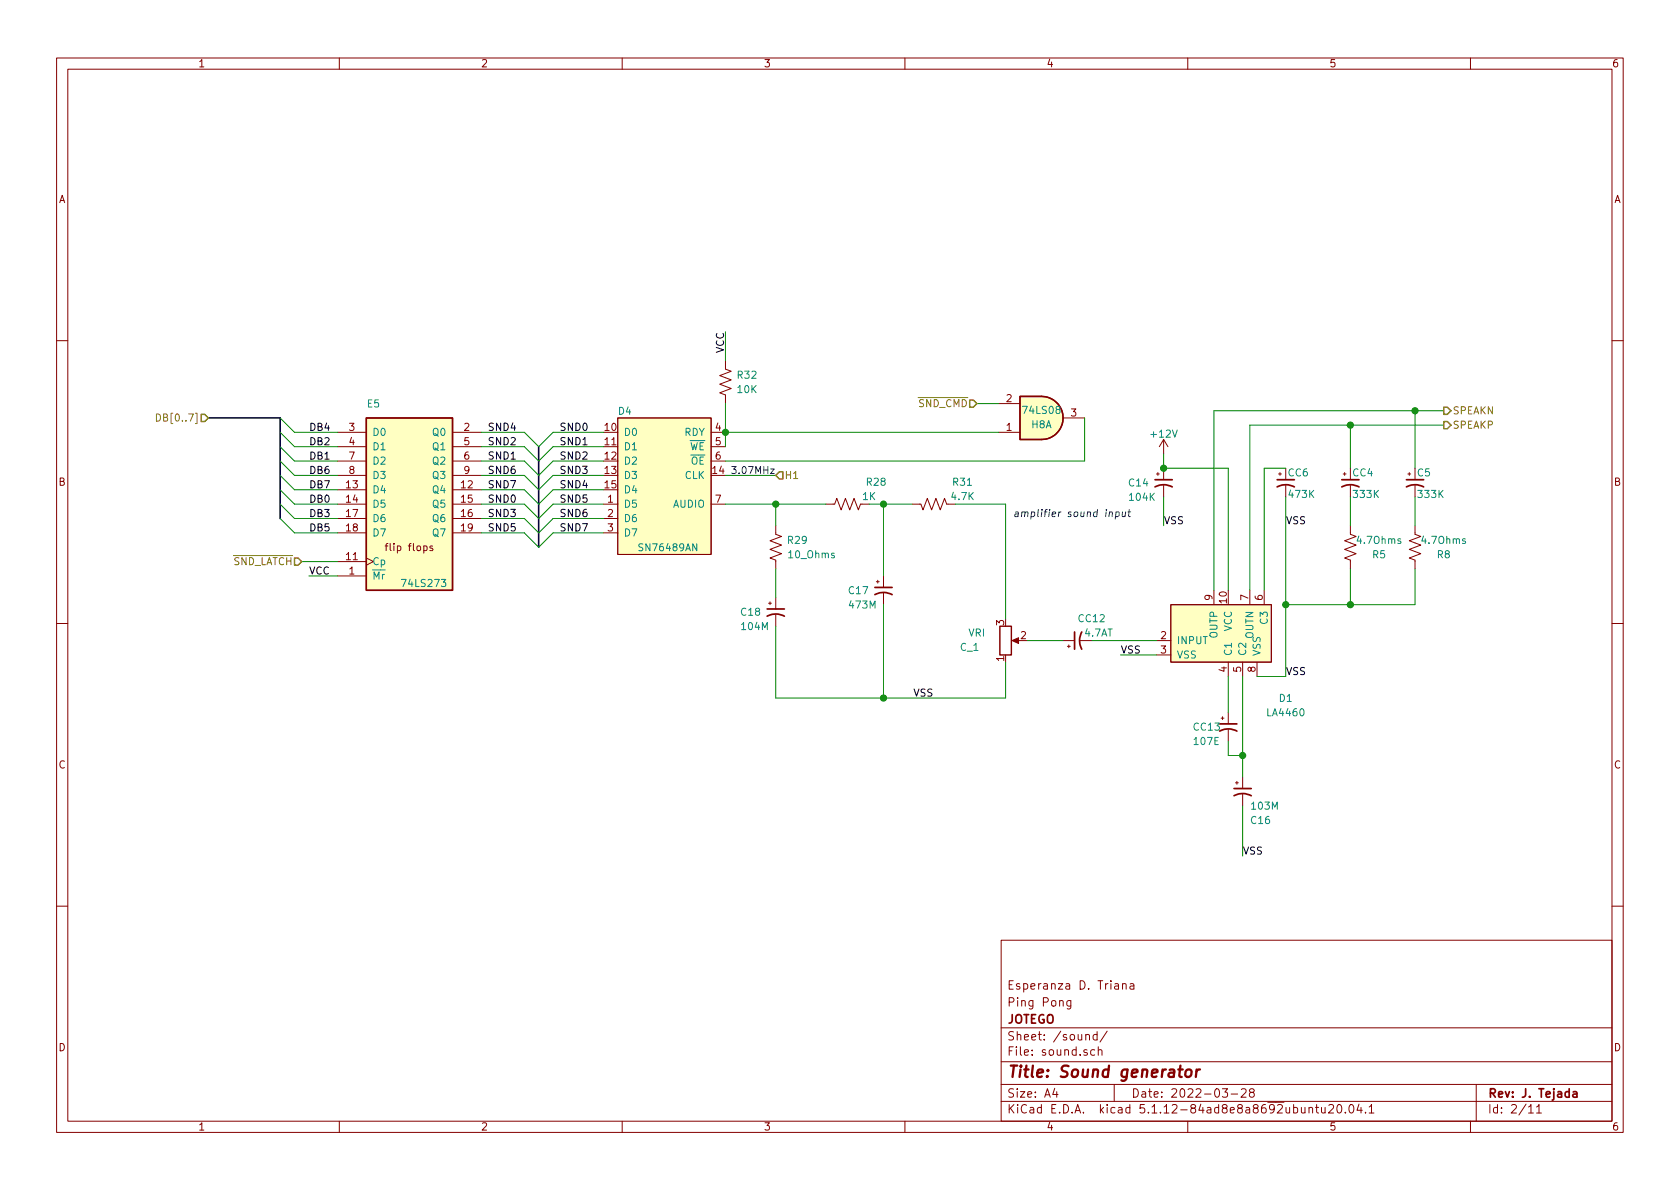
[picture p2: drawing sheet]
<svg xmlns="http://www.w3.org/2000/svg" width="297mm" height="210mm" viewBox="0 0 297 210" stroke-linecap="round" stroke-linejoin="round" font-family="sans-serif">
<g fill="none" stroke="#840000" stroke-width=".18">
<path d="M10 10.3h277v189.9h-277zM12 12.2h273v186.1h-273zM60 10.3v1.9M110 10.3v1.9M160 10.3v1.9M210 10.3v1.9M260 10.3v1.9M10 60.2h2M59.7 76.4h5.1M59.7 79h5.1M80 76.4h5.1M80 79h5.1"/>
<path d="M109.2 73.9h16.5v24.1h-16.5zM125.7 76.4h2.6M125.7 79h2.6M128.3 63.7v1.6l1 .4-2 .7 2 .8-2 .7 2 .8-2 .8 1 .3v1.6M176.5 76.4h3.8M176.5 71.4h3.8M188 73.9h3.8M205.7 77.7l-.7 1.3M205.7 77.7v2.6M205.7 77.7l.8 1.3M285 60.2h2M59.7 89.1h5.1"/>
<path d="M59.7 91.7h5.1M59.7 94.2h5.1M59.7 81.5h5.1M59.7 99.3h5.1M59.7 86.6h5.1M59.7 84.1h5.1M64.8 98.7l1.2 .6-1.2 .6M68.1 96.5h.5M76.5 96.6l-.3-.1-.2 .2 .1 .2 .4 .1v.3h-.5M80 89.1h5.1M80 91.7h5.1M80 94.2h5.1"/>
<path d="M80 81.5h5.1M80 86.6h5.1M80 84.1h5.1M106.7 89.1h2.5M106.7 91.7h2.5M106.7 94.2h2.5M125.7 89.1h2.6M125.7 81.5h2.6M137.2 93v1.5l1 .4-2.1 .7 2.1 .8-2.1 .7 2.1 .8-2.1 .8 1.1 .4v1.5M146 89.1h1.6l.4-1 .7 2.1 .8-2.1 .7 2.1 .8-2.1 .8 2.1 .3-1.1h1.6M161.3 89.1h1.5l.4 1.1 .8-2.1 .7 2.1 .8-2.1 .7 2.1 .8-2.1 .4 1h1.5M204.5 83.8h.5"/>
<path d="M204.7 83.6v.5M205.7 82.8v2M205.7 85.8v2.1M226.1 83.8h.5M226.3 83.6v.5M227.3 85.8v2.1M237.5 83.8h.5M237.7 83.6v.5M238.8 93v1.5l1 .4-2.1 .7 2.1 .8-2.1 .7 2.1 .8-2.1 .8 1.1 .4v1.5M238.8 85.8v2.1M248.9 83.8h.5M249.2 83.6v.5"/>
<path d="M250.2 93v1.5l1 .4-2 .7 2 .8-2 .7 2 .8-2 .8 1 .4v1.5M250.2 85.8v2.1M10 110.3h2M59.7 101.8h5.1M135.9 106.7h.5M136.1 106.4v.5M137.2 105.7v2M137.2 108.7v2M154.9 102.9h.5M155.2 102.6v.5M156.2 101.8v2.1M156.2 104.9v2"/>
<path d="M179.3 113.3h1M188 113.3h2M188.7 114.3h.5M189 114v.5M191 113.3h2M204.5 113.3h2.5M204.5 115.8h2.5M207 106.9h17.8v10.2h-17.8zM214.6 104.4v2.5M217.2 117.1v2.5M219.7 117.1v2.5M221 104.4v2.5"/>
<path d="M222.2 117.1v2.5M223.5 104.4v2.5M285 110.3h2M215.9 127h.5M216.2 126.7v.5M217.2 126v2M217.2 129v2.1M218.4 138.4h.5M218.7 138.2v.5M219.7 137.4v2M219.7 140.5v2M10 160.2h2"/>
<path d="M177 166.3h108v32h-108zM189.3 176.9v1.4l-.2 .1h-.4M189.3 177l-.4-.1-.3 .3 .1 .6 .2 .1 .4-.1M198.5 174.1l.2-.2 .4 .1v.9M198.5 173.9v1M199.8 174h.6l.1 .9M200.5 174.3l-.5 .1-.2 .2v.2l.2 .1 .5-.1M285 160.2h2M60 198.3v1.9M110 198.3v1.9M160 198.3v1.9M177 194.8h108"/>
<path d="M177 191.8h108M177 187.8h108M177 181.8h108M186.5 192.5l-.4 1h1M186.8 193v1M192 183.1v-.1a.37 .37 0 0 1 .6 .1v.8M193.5 185.7l-.4-.1-.3 .3 .1 .6 .2 .1 .4-.1M194 183l-.5-.1-.2 .3v.6l.2 .1 .5-.1M194 182.4v1.5M194.2 185.7h.1a.37 .37 0 0 1 .5 .1v.8M194.2 185.1v1.5M195.8 182.3l-1.3 2"/>
<path d="M197 191.8v3M210 198.3v1.9M216.1 192.5h.9l-.4 .6 .4 .1v.7l-.2 .1-.7-.1M217.7 193.5h1.1M219.5 192.7l.2-.2h.3l.3 .2v.3v.2l-.9 .8h.9M221.2 193.2l-.3-.3 .1-.2 .2-.2 .4 .1 .2 .2-.1 .2-.6 .2a.48 .48 0 0 0-.1 .7l.2 .1 .5-.1a.48 .48 0 0 0-.1-.7h-.1M231.4 196l.2-.2 .4 .1 .1 .9M231.4 195.8v1M232.6 195.8h.5M232.8 195.3v1.3l.3 .2M233.7 195.8v.8a.37 .37 0 0 0 .6 .1M234.3 195.8v1"/>
<path d="M234.9 195.5l.3-.2h.3l.2 .2 .1 .3-.1 .2-.8 .8h.9M236.5 195.5l.2-.2a.8 .8 0 0 1 .6 .8 .8 .8 0 0 1-.6 .7l-.2-.1-.1-.4zM237.9 196.7v.1M238.7 195.5l.2-.2a.8 .8 0 0 1 .5 .8 .8 .8 0 0 1-.5 .7l-.2-.1-.2-.4zM240.3 195.2l-.4 1.1h1M240.6 195.8v1M241.4 196.7v.1M242.1 195.8l.4-.5v1.5M242.1 196.8h.8M260 198.3v1.9M261 191.8v6.5M270.3 195.8l.4-.5v1.5"/>
<path d="M270.3 196.8h.8M271.7 195.8l.4-.5v1.5M271.7 196.8h.8"/>
</g>
<g fill="none" stroke="#840000" stroke-width=".3">
<path d="M204.2 86.1a3.2 3.2 0 0 1 3.1 0M204.2 84.8h3.1M225.8 86.1a3.2 3.2 0 0 1 3.1 0M225.8 84.8h3.1M237.2 86.1a3.2 3.2 0 0 1 3.1 0M237.2 84.8h3.1M248.7 86.1a3.2 3.2 0 0 1 3 0M248.7 84.8h3M135.6 109a3.2 3.2 0 0 1 3.1 0M135.6 107.7h3.1M154.7 105.2a3.2 3.2 0 0 1 3 0M154.7 103.9h3"/>
<path d="M190 111.8v3M191.3 111.8a3.2 3.2 0 0 0 0 3M215.6 129.3a3.2 3.2 0 0 1 3.1 0M215.6 128h3.1M218.2 139.4h3M218.2 140.7a3.2 3.2 0 0 1 3 0M278.2 193.1h.5l.1 .9M278.8 193.4l-.5 .1-.2 .2 .2 .3 .5-.1"/>
</g>
<path d="M208.3 189.1h.8M209.8 189.3a.54 .54 0 0 1 .5-.2 .54 .54 0 0 1 .4 .4l-.1 .6a.56 .56 0 0 1-.5 .4 .56 .56 0 0 1-.6-.4zM211.6 189.1l-.2 1.3M212.2 189.1a.55 .55 0 0 0-.7 .4" fill="none" stroke="#840000" stroke-width=".41"/>
<g fill="#ffffc2" stroke="#ffffc2" stroke-width=".18">
<path d="M207 106.9h17.8v10.2h-17.8z"/>
<path d="M109.2 73.9h16.5v24.1h-16.5z"/>
<path d="M64.8 73.9h15.2v30.5h-15.2z"/>
<path d="M184.1 70.1a3.8 3.8 0 0 1 3.9 3.8 3.8 3.8 0 0 1-3.9 3.8z"/>
<path d="M180.3 70.1h3.8v7.6h-3.8z"/>
</g>
<path d="M64.8 73.9h15.2v30.5h-15.2zM180.3 70.1h3.8a3.8 3.8 0 0 1 3.9 3.8 3.8 3.8 0 0 1-3.9 3.8h-3.8zM176.8 110.7h2v5.1h-2z" fill="none" stroke="#840000" stroke-width=".25"/>
<path d="M178.9 113.3l1.2-.5v1z" fill="#840000" stroke="#840000" stroke-width=".18"/>
<path d="M36.8 73.9h12.7v17.8M95.2 79v17.8" fill="none" stroke="#000084" stroke-width=".3"/>
<g fill="none" stroke="#008400" stroke-width=".18">
<path d="M128.3 58.7v5M49.5 73.9l2.6 2.5h7.6M49.5 79l2.6 2.5h7.6M49.5 76.4l2.6 2.6h7.6M85.1 76.4h7.6l2.5 2.6 2.6-2.6h8.9M85.1 79h7.6l2.5 2.5 2.6-2.5h8.9M128.3 71.4v7.6M128.3 76.4h48.2M172.7 71.4h3.8M191.8 73.9v7.6h-63.5M238.8 75.2v7.6M250.2 72.6v10.2"/>
<path d="M255.3 72.6h-40.7v31.8M255.3 75.2h-34.3v29.2M49.5 86.6l2.6 2.5h7.6M49.5 89.1l2.6 2.6h7.6M49.5 81.5l2.6 2.6h7.6M49.5 91.7l2.6 2.5h7.6M49.5 84.1l2.6 2.5h7.6M53.3 99.3h6.4M85.1 89.1h7.6l2.5 2.6 2.6-2.6h8.9M85.1 81.5h7.6l2.5 2.6 2.6-2.6h8.9M85.1 91.7h7.6l2.5 2.5 2.6-2.5h8.9M85.1 84.1h7.6l2.5 2.5 2.6-2.5h8.9"/>
<path d="M85.1 94.2h7.6l2.5 2.6 2.6-2.6h8.9M85.1 86.6h7.6l2.5 2.5 2.6-2.5h8.9M128.3 89.1h17.7M128.3 84.1h8.9M137.2 89.1v3.9M153.7 89.1h7.6M156.2 89.1v12.7M168.9 89.1h8.9v20.4M205.7 80.3v2.5h11.5v21.6M205.7 87.9v5.1M227.3 82.8h-3.8v21.6M227.3 87.9v31.7h-5.1"/>
<path d="M238.8 87.9v5.1M250.2 87.9v5.1M54.6 101.8h5.1M137.2 100.6v5.1M137.2 110.7v12.7h40.6v-6.3M156.2 106.9v16.5M181.6 113.3h6.4M193 113.3h11.5M198.1 115.8h6.4M217.2 119.6v6.4M219.7 119.6v17.8M238.8 100.6v6.3"/>
<path d="M250.2 100.6v6.3h-22.9M217.2 131.1v2.5h2.5M219.7 142.5v8.9"/>
</g>
<path d="M35.6 73.3h.6l.6 .6-.6 .6h-.6zM171.4 70.7h.7l.6 .7-.6 .6h-.7zM255.3 74.5h.6l.6 .7-.6 .6h-.6zM255.3 72h.6l.6 .6-.6 .7h-.6zM52.1 98.7h.6l.6 .6-.6 .6h-.6zM137.8 83.4h.6v1.3h-.6l-.6-.6z" fill="none" stroke="#848400" stroke-width=".25"/>
<path d="M27.7 73.2a.64 .64 0 0 1 .7 .6 .64 .64 0 0 1-.7 .7z" fill="none" stroke="#848400" stroke-width=".18"/>
<path d="M129.4 82.5h.7l-.4 .5h.3l.1 .2v.4l-.2 .1-.5-.1M196.2 90.6l.2-.1 .2 .1v.8M196.2 90.5l-.1 .9M197.3 90.6h.5l.1 .5-.3 .3-.4-.1M197.3 90.5l-.1 1.3M198.5 90.5v.8l.2 .1 .2-.2M199 90.5l-.1 .9M199.4 90.5h.5M199.7 90.1l-.2 1.1 .3 .2" fill="none" stroke="#0000c2" stroke-width=".18"/>
<g fill="#008400" stroke="#008400" stroke-width=".25">
<circle cx="238.8" cy="106.9" r=".51"/>
<circle cx="205.7" cy="82.8" r=".51"/>
<circle cx="227.3" cy="106.9" r=".51"/>
<circle cx="219.7" cy="133.6" r=".51"/>
<circle cx="156.2" cy="123.4" r=".51"/>
<circle cx="250.2" cy="72.6" r=".51"/>
<circle cx="137.2" cy="89.1" r=".51"/>
<circle cx="156.2" cy="89.1" r=".51"/>
<circle cx="128.3" cy="76.4" r=".51"/>
<circle cx="238.8" cy="75.2" r=".51"/>
</g>
<text font-size="2.8" fill="#840000" x="178" y="190.5">Title: Sound generator</text>
<g font-size="2.1" fill="#840000">
<text x="178" y="178">Ping Pong</text>
<text x="178" y="175">Esperanza D. Triana</text>
<text x="178" y="184">Sheet: /sound/</text>
<text x="178" y="181">JOTEGO</text>
<text x="178" y="186.7">File: sound.sch</text>
<text x="178" y="196.9">KiCad E.D.A. kicad 5.1.12-84ad8e8a8692ubuntu20.04.1</text>
<text x="178" y="194.1">Size: A4</text>
<text x="200" y="194.1">Date: 2022-03-28</text>
<text x="263" y="194.1">Rev: J. Tejada</text>
<text x="263" y="196.9">Id: 2/11</text>
</g>
<g font-size="1.8" fill="#840000">
<text x="35" y="11.9">1</text>
<text x="85" y="11.9">2</text>
<text x="135" y="11.9">3</text>
<text x="185" y="11.9">4</text>
<text x="235" y="11.9">5</text>
<text x="285" y="11.9">6</text>
<text x="10.4" y="35.9">A</text>
<text x="285.4" y="35.9">A</text>
<text x="178" y="71.1">2</text>
<text x="61.7" y="76.2">3</text>
<text x="82.1" y="76.2">2</text>
<text x="107" y="76.2">10</text>
<text x="126.5" y="76.2">4</text>
<text x="178" y="76.2">1</text>
<text x="189.4" y="73.7">3</text>
<text x="61.7" y="78.7">4</text>
<text x="61.7" y="81.3">7</text>
<text x="61.7" y="83.8">8</text>
<text x="82.1" y="78.7">5</text>
<text x="82.1" y="81.3">6</text>
<text x="82.1" y="83.8">9</text>
<text x="107" y="78.7">11</text>
<text x="107" y="81.3">12</text>
<text x="107" y="83.8">13</text>
<text x="126" y="83.8">14</text>
<text x="126.5" y="78.7">5</text>
<text x="126.5" y="81.3">6</text>
<text x="10.4" y="85.9">B</text>
<text x="61.3" y="86.4">13</text>
<text x="61.3" y="88.9">14</text>
<text x="81.6" y="86.4">12</text>
<text x="81.6" y="88.9">15</text>
<text x="107" y="86.4">15</text>
<text x="107.5" y="88.9">1</text>
<text x="126.5" y="88.9">7</text>
<text x="285.4" y="85.9">B</text>
<text x="61.3" y="91.4">17</text>
<text x="61.3" y="94">18</text>
<text x="81.6" y="91.4">16</text>
<text x="81.6" y="94">19</text>
<text x="107.5" y="91.4">2</text>
<text x="107.5" y="94">3</text>
<text x="61.3" y="99.1">11</text>
<text x="61.7" y="101.6">1</text>
<text x="68.7" y="97.5">flip flops</text>
<text x="214.4" y="106.1" transform="rotate(-90 214.4 106.1)">9</text>
<text x="216.9" y="106.6" transform="rotate(-90 216.9 106.6)">10</text>
<text x="220.7" y="106.1" transform="rotate(-90 220.7 106.1)">7</text>
<text x="223.3" y="106.1" transform="rotate(-90 223.3 106.1)">6</text>
<text x="177.5" y="110.6" transform="rotate(-90 177.5 110.6)">3</text>
<text x="180.5" y="113">2</text>
<text x="205.3" y="113">2</text>
<text x="177.5" y="116.9" transform="rotate(-90 177.5 116.9)">1</text>
<text x="205.3" y="115.6">3</text>
<text x="216.9" y="118.8" transform="rotate(-90 216.9 118.8)">4</text>
<text x="219.5" y="118.8" transform="rotate(-90 219.5 118.8)">5</text>
<text x="222" y="118.8" transform="rotate(-90 222 118.8)">8</text>
<text x="10.4" y="135.9">C</text>
<text x="285.4" y="135.9">C</text>
<text x="10.4" y="185.9">D</text>
<text x="285.4" y="185.9">D</text>
<text x="35" y="199.9">1</text>
<text x="85" y="199.9">2</text>
<text x="135" y="199.9">3</text>
<text x="185" y="199.9">4</text>
<text x="235" y="199.9">5</text>
<text x="285" y="199.9">6</text>
</g>
<g font-size="1.8">
<text x="128" y="62.5" transform="rotate(-90 128 62.5)">VCC</text>
<text x="54.6" y="76.2">DB4</text>
<text x="86.6" y="76.2">SND4</text>
<text x="99.3" y="76.2">SND0</text>
<text x="54.6" y="81.3">DB1</text>
<text x="54.6" y="78.7">DB2</text>
<text x="54.6" y="83.8">DB6</text>
<text x="86.6" y="83.8">SND6</text>
<text x="86.6" y="78.7">SND2</text>
<text x="86.6" y="81.3">SND1</text>
<text x="99.3" y="78.7">SND1</text>
<text x="99.3" y="83.8">SND3</text>
<text x="99.3" y="81.3">SND2</text>
<text x="54.6" y="88.9">DB0</text>
<text x="54.6" y="86.4">DB7</text>
<text x="86.6" y="86.4">SND7</text>
<text x="86.6" y="88.9">SND0</text>
<text x="99.3" y="88.9">SND5</text>
<text x="99.3" y="86.4">SND4</text>
<text x="54.6" y="91.4">DB3</text>
<text x="54.6" y="94">DB5</text>
<text x="86.6" y="94">SND5</text>
<text x="86.6" y="91.4">SND3</text>
<text x="99.3" y="94">SND7</text>
<text x="99.3" y="91.4">SND6</text>
<text x="205.7" y="92.7">VSS</text>
<text x="227.3" y="92.7">VSS</text>
<text x="54.6" y="101.6">VCC</text>
<text x="198.1" y="115.6">VSS</text>
<text x="227.3" y="119.4">VSS</text>
<text x="161.6" y="123.2">VSS</text>
<text x="219.7" y="151.1">VSS</text>
</g>
<g font-size="1.8" fill="#008484">
<text x="130.5" y="67">R32</text>
<text x="130.5" y="69.5">10K</text>
<text x="65" y="72.1">E5</text>
<text x="65.8" y="77.1">D0</text>
<text x="76.6" y="77.1">Q0</text>
<text x="110.2" y="77.1">D0</text>
<text x="121" y="77.1">RDY</text>
<text x="181.1" y="73.2">74LS08</text>
<text x="182.4" y="75.7">H8A</text>
<text x="203.7" y="77.4">+12V</text>
<text x="65.8" y="79.6">D1</text>
<text x="65.8" y="82.2">D2</text>
<text x="76.6" y="79.6">Q1</text>
<text x="76.6" y="82.2">Q2</text>
<text x="110.2" y="79.6">D1</text>
<text x="110.2" y="82.2">D2</text>
<text x="121.9" y="79.6">WE</text>
<text x="122.1" y="82.2">OE</text>
<text x="65.8" y="87.2">D4</text>
<text x="65.8" y="89.8">D5</text>
<text x="65.8" y="84.7">D3</text>
<text x="76.6" y="87.2">Q4</text>
<text x="76.6" y="89.8">Q5</text>
<text x="76.6" y="84.7">Q3</text>
<text x="110.2" y="89.8">D5</text>
<text x="110.2" y="84.7">D3</text>
<text x="110.2" y="87.2">D4</text>
<text x="119" y="89.8">AUDIO</text>
<text x="121.1" y="84.7">CLK</text>
<text x="152.6" y="88.4">1K</text>
<text x="153.3" y="85.9">R28</text>
<text x="168.3" y="88.4">4.7K</text>
<text x="168.6" y="85.9">R31</text>
<text x="199.7" y="86">C14</text>
<text x="199.8" y="88.6">104K</text>
<text x="227.8" y="84.2">CC6</text>
<text x="228" y="88.1">473K</text>
<text x="239.2" y="84.2">CC4</text>
<text x="239.4" y="88.1">333K</text>
<text x="250.6" y="84.2">C5</text>
<text x="250.9" y="88.1">333K</text>
<text x="65.8" y="92.3">D6</text>
<text x="65.8" y="94.9">D7</text>
<text x="76.6" y="92.3">Q6</text>
<text x="76.6" y="94.9">Q7</text>
<text x="110.2" y="92.3">D6</text>
<text x="110.2" y="94.9">D7</text>
<text x="65.8" y="99.9">Cp</text>
<text x="139.3" y="96.2">R29</text>
<text x="139.5" y="98.7">10_Ohms</text>
<text x="240.1" y="96.2">4.7Ohms</text>
<text x="242.7" y="98.7">R5</text>
<text x="251.5" y="96.2">4.7Ohms</text>
<text x="254.2" y="98.7">R8</text>
<text x="65.8" y="102.5">Mr</text>
<text x="71.3" y="103.8">74LS273</text>
<text x="150.1" y="105.1">C17</text>
<text x="150.3" y="107.6">473M</text>
<text x="131.1" y="108.9">C18</text>
<text x="131.2" y="111.4">104M</text>
<text x="171.2" y="112.6">VRI</text>
<text x="190.8" y="110">CC12</text>
<text x="191.8" y="112.6">4.7AT</text>
<text x="208" y="113.9">INPUT</text>
<text x="215.3" y="112.8" transform="rotate(-90 215.3 112.8)">OUTP</text>
<text x="217.8" y="111.7" transform="rotate(-90 217.8 111.7)">VCC</text>
<text x="221.6" y="112.9" transform="rotate(-90 221.6 112.9)">OUTN</text>
<text x="224.2" y="110.2" transform="rotate(-90 224.2 110.2)">C3</text>
<text x="169.8" y="115.1">C_1</text>
<text x="208" y="116.5">VSS</text>
<text x="217.8" y="116.1" transform="rotate(-90 217.8 116.1)">C1</text>
<text x="220.3" y="116.1" transform="rotate(-90 220.3 116.1)">C2</text>
<text x="222.9" y="116.1" transform="rotate(-90 222.9 116.1)">VSS</text>
<text x="226.2" y="124.1">D1</text>
<text x="211.1" y="129.2">CC13</text>
<text x="211.2" y="131.7">107E</text>
<text x="224.2" y="126.7">LA4460</text>
<text x="221.4" y="143.2">103M</text>
<text x="221.3" y="145.7">C16</text>
</g>
<g font-size="1.8" fill="#848400">
<text x="28.6" y="74.5">DB[0..7]</text>
<text x="162.5" y="72">SND_CMD</text>
<text x="256.8" y="75.8">SPEAKP</text>
<text x="256.8" y="73.3">SPEAKN</text>
<text x="138.7" y="84.7">H1</text>
<text x="41.1" y="99.9">SND_LATCH</text>
</g>
<text font-size="1.8" fill="#0000c2" x="179.1" y="91.4">amplifier sound input</text>
<g font-size="1.7" fill="#008484">
<text x="109.4" y="73.3">D4</text>
<text x="113.3" y="97.5">SN76489AN</text>
</g>
<text font-size="1.7" fill="#0000c2" x="130.2" y="83.8">3.07MHz</text>
</svg>
